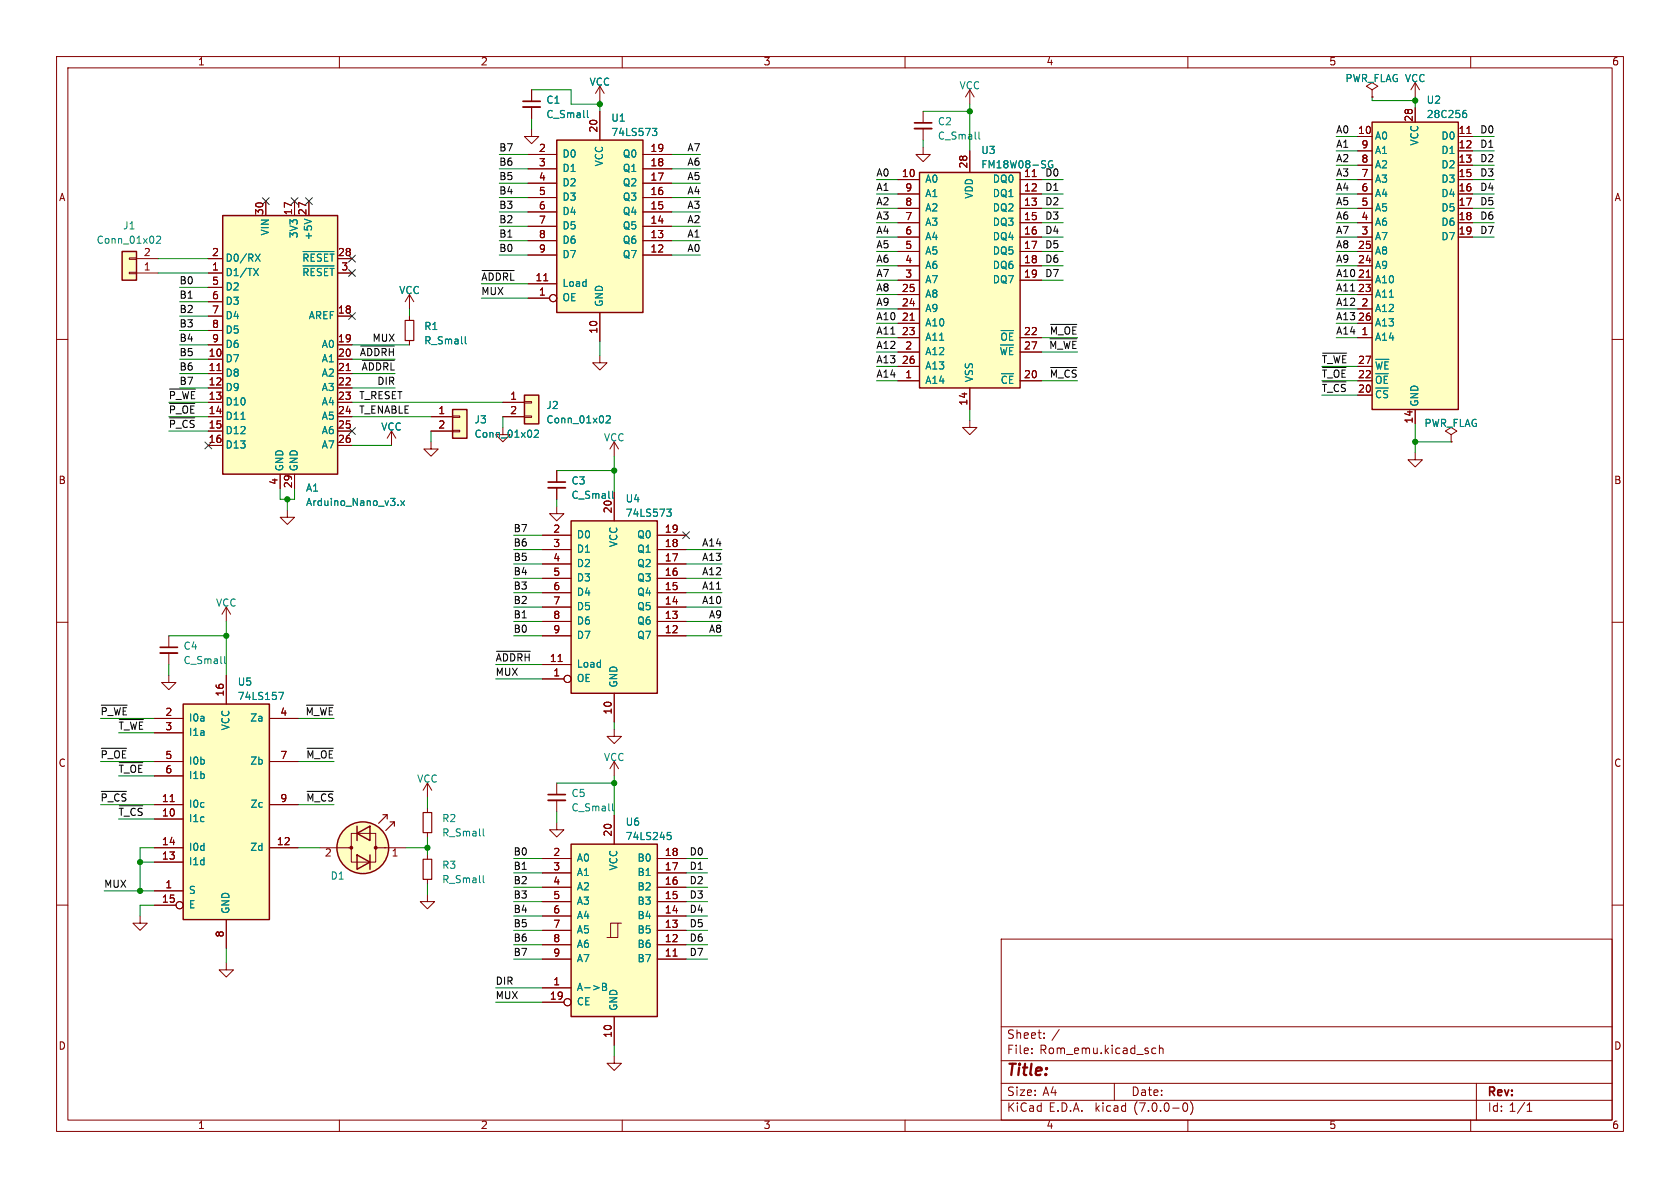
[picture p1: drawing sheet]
<svg xmlns="http://www.w3.org/2000/svg" width="297mm" height="210mm" viewBox="0 0 297 210" stroke-linecap="round" stroke-linejoin="round" font-family="sans-serif">
<g fill="none" stroke="#840000" stroke-width=".18">
<path d="M10 10h277v190h-277zM12 12h273v186h-273zM60 10v2M94 15.9v2M94 18.9v2.1M106 15.2l-.7 1.3M106 15.2v2.6M106 19.7v5.1M106 15.2l.8 1.3M110 10v2M160 10v2M163.2 19.7v2"/>
<path d="M171.4 15.9l-.7 1.2M171.4 15.9v2.5M171.4 15.9l.8 1.2M210 10v2M242.6 15.9l1-.7-1-.6-1 .6 1 .7v1.2M242.6 17.1h.1M250.2 14.6v2.5M250.2 19.1v2.5M250.2 14.6l-.8 1.3M250.2 14.6l.8 1.3M260 10v2M47 35.6v2.5"/>
<path d="M52.1 35.6v2.5M54.6 35.6v2.5M93.3 37.5h5.1M93.3 34.9h5.1M93.3 32.4h5.1M93.3 29.8h5.1M93.3 27.3h5.1M94 22.9v1.2h1.2l-1.2 1.3-1.3-1.3h1.3M113.7 37.5h5M113.7 34.9h5M113.7 32.4h5M113.7 29.8h5"/>
<path d="M113.7 27.3h5M158.7 31.8h3.9M158.7 34.3h3.9M158.7 36.8h3.9M158.7 39.4h3.9M163.2 26v1.3h1.3l-1.3 1.3-1.3-1.3h1.3M163.2 22.7v2.1M171.4 26.7v3.8M180.3 31.8h3.8M180.3 34.3h3.8M180.3 36.8h3.8M180.3 39.4h3.8"/>
<path d="M182.5 31.2h.7M240 31.8h2.6M240 34.3h2.6M240 36.8h2.6M240 39.4h2.6M240 24.1h2.6M240 26.7h2.6M240 29.2h2.6M257.8 31.8h2.5M257.8 34.3h2.5M257.8 36.8h2.5M257.8 39.4h2.5"/>
<path d="M257.8 24.1h2.5M257.8 26.7h2.5M257.8 29.2h2.5M259.3 23.6h.7M10 60h2M22.9 45.6h1.2v.2h-1.2zM22.9 48.1h1.2v.3h-1.2zM24.1 48.3h3.8M24.1 45.7h3.8M36.8 48.3h2.6M36.8 55.9h2.6M36.8 45.7h2.6"/>
<path d="M36.8 50.8h2.6M36.8 53.3h2.6M36.8 58.4h2.6M59.7 48.3h2.5M59.7 55.9h2.5M59.7 45.7h2.5M72.4 52.1v2.5M72.4 55.9v.7M72.4 52.1l-.8 1.2M72.4 52.1l.8 1.2M93.3 52.7h3.9M93.3 50.2h5.1"/>
<path d="M93.3 45.1h5.1M93.3 42.5h5.1M93.3 40h5.1M96.1 49.6h.8M106 55.2v5.1M113.7 45.1h5M113.7 42.5h5M113.7 40h5M158.7 41.9h3.9M158.7 44.5h3.9M158.7 47h3.9M158.7 49.5h3.9"/>
<path d="M158.7 57.2h3.9M158.7 59.7h3.9M158.7 54.6h3.9M158.7 52.1h3.9M160.9 56.6h.7M180.3 41.9h3.8M180.3 44.5h3.8M180.3 47h3.8M180.3 49.5h3.8M180.3 59.7h3.8M240 41.9h2.6M240 44.5h2.6"/>
<path d="M240 47h2.6M240 49.5h2.6M240 57.2h2.6M240 59.7h2.6M240 54.6h2.6M240 52.1h2.6M241.5 49h.8M257.8 41.9h2.5M285 60h2M36.8 73.7h2.6M36.8 76.2h2.6M36.8 63.5h2.6"/>
<path d="M36.8 66h2.6M36.8 68.6h2.6M36.8 71.1h2.6M36.8 78.7h2.6M36.8 61h2.6M38.3 65.5h.8M59.7 73.7h2.5M59.7 76.2h2.5M59.7 63.5h2.5M59.7 66h2.5M59.7 68.6h2.5M59.7 71.1h2.5"/>
<path d="M59.7 78.7h2.5M59.7 61h2.5M61.2 65.5h.7M69.2 76.2l-.7 1.3M69.2 76.2v2.5M69.2 76.2l.8 1.3M72.4 60.2v.8M76.2 78.1v1.3h1.3l-1.3 1.2-1.3-1.2h1.3M76.2 73.7h3.8M76.2 76.2h3.8M80 76.1h1.3v.2h-1.3zM80 73.5h1.3v.3h-1.3z"/>
<path d="M88.9 75.6v1.2h1.3l-1.3 1.3-1.3-1.3h1.3M88.9 73.7h3.8M88.9 71.1h3.8M92.7 73.5h1.3v.3h-1.3zM92.7 71h1.3v.2h-1.3zM106 62.9v1.2h1.3l-1.3 1.3-1.2-1.3h1.2M108.6 78.1l-.8 1.3M108.6 78.1v2.5M108.6 78.1l.7 1.3M158.7 67.3h3.9M158.7 62.2h3.9M158.7 64.8h3.9"/>
<path d="M171.4 74.3v1.3h1.3l-1.3 1.2-1.2-1.2h1.2M171.4 68.6v3.8M180.3 67.3h3.8M180.3 62.2h3.8M240 67.3h2.6M240 64.8h2.6M240 69.9h2.6M250.2 72.4v2.5M256.5 76.8l1.1-.6-1.1-.6-1 .6 1 .6v1.3M256.5 78.1h.1M49.5 83.8v2.6M50.8 90.2v1.2h1.3l-1.3 1.3-1.3-1.3h1.3"/>
<path d="M52.1 83.8v2.6M95.9 99.7h5.1M95.9 97.2h5.1M95.9 94.6h5.1M98.4 89.5v1.3h1.3l-1.3 1.3-1.2-1.3h1.2M98.4 83.2v2M98.4 86.2v2.1M108.6 87v5.1M116.2 99.7h5.1M116.2 97.2h5.1M116.2 94.6h5.1M250.2 80v1.3h1.3l-1.3 1.3-1.3-1.3h1.3"/>
<path d="M10 110h2M29.8 119.4v1.3h1.3l-1.3 1.2-1.2-1.2h1.2M29.8 112.4v2M29.8 115.4v2.1M40 107.3l-.8 1.3M40 107.3v2.6M40 119.4v5.1M40 107.3l.8 1.3M95.9 117.5h5.1M95.9 112.4h5.1M95.9 109.9h5.1M95.9 107.3h5.1"/>
<path d="M95.9 104.8h5.1M95.9 102.2h5.1M98.7 116.9h.7M116.2 112.4h5.1M116.2 109.9h5.1M116.2 107.3h5.1M116.2 104.8h5.1M116.2 102.2h5.1M285 110h2M27.3 127h5.1M27.3 129.5h5.1M27.3 134.6h5.1"/>
<path d="M27.3 137.2h5.1M47.6 127h5.1M47.6 134.6h5.1M75.6 138.4l-.8 1.3M75.6 138.4v2.6M75.6 138.4l.7 1.3M95.9 120h3.8M98.4 138.4v2.1M108.6 128.9v1.3h1.3l-1.3 1.2-1.3-1.2h1.3M108.6 122.6v5M108.6 134.6v2.6M108.6 134.6l-.8 1.3"/>
<path d="M108.6 134.6l.7 1.3M10 160h2M27.3 149.9h5.1M27.3 157.5h5.1M27.3 144.8h5.1M27.3 142.2h5.1M27.3 152.4h5.1M30.1 141.7h.7M47.6 149.9h5.1M47.6 142.2h5.1M56.5 149.9h5.6M62.1 147.3h4.3v5.1h-4.3z"/>
<path d="M67.9 149.9h3.9M75.6 158.1v1.3h1.2l-1.2 1.3-1.3-1.3h1.3M75.6 142.9v.7M75.6 147.2v.8M75.6 151.1v.8M75.6 155.4v.8M95.9 159.4h5.1M95.9 156.8h5.1M95.9 154.3h5.1M95.9 151.8h5.1M98.4 145.4v1.3h1.3l-1.3 1.3-1.2-1.3h1.2M98.4 141.5v2"/>
<path d="M108.6 144.1v5.1M116.2 159.4h5.1M116.2 156.8h5.1M116.2 154.3h5.1M116.2 151.8h5.1M285 160h2M24.8 161.9v1.3h1.2l-1.2 1.3-1.3-1.3h1.3M27.3 160h3.8M40 170.2v1.3h1.3l-1.3 1.2-1.3-1.2h1.3M40 162.6v5M95.9 174.6h5.1M95.9 169.5h5.1"/>
<path d="M95.9 167h5.1M95.9 164.5h5.1M95.9 161.9h5.1M95.9 177.2h3.8M108.6 179.7v5.1M109.2 163.2h-1.3v2.5M109.9 163.2h-.7v2.5h-1.9M116.2 169.5h5.1M116.2 167h5.1M116.2 164.5h5.1M116.2 161.9h5.1M119 169h.7"/>
<path d="M177 166h108v32h-108zM60 198v2M108.6 186.7v1.3h1.3l-1.3 1.2-1.3-1.2h1.3M110 198v2M160 198v2M177 194.5h108M177 191.5h108M177 187.5h108M177 181.5h108M182.4 186.1v.2M182.4 185.3v.2M184.6 183.4v.2"/>
<path d="M184.6 182.6v.2M197 191.5v3M203.8 186.2h.5M203.8 185.3h.5M205 185.4l.2-.1h.3l.1 1M205 184.8v1.5M209.3 195h.2a.81 .81 0 0 1 .5 .6 .81 .81 0 0 1-.3 .8l-.1 .1a.81 .81 0 0 1-.6-.7 .81 .81 0 0 1 .3-.8zM210 198v2M210.5 194.7a1.72 1.72 0 0 1 0 2.3M260 198v2M261 191.5v6.5M270 196.5h.8"/>
<path d="M270 195.4l.4-.4v1.5"/>
<circle cx="97.8" cy="52.7" r=".63"/>
<circle cx="100.3" cy="120" r=".63"/>
<circle cx="31.7" cy="160" r=".63"/>
<circle cx="100.3" cy="177.2" r=".63"/>
</g>
<g fill="#ffffc2" stroke="#ffffc2" stroke-width=".18">
<path d="M80 72.4h2.5v5.1h-2.5z"/>
<path d="M162.6 30.5h17.7v38.1h-17.7z"/>
<path d="M242.6 21.6h15.2v50.8h-15.2z"/>
<path d="M39.4 38.1h20.3v45.7h-20.3z"/>
<path d="M92.7 69.9h2.5v5h-2.5z"/>
<path d="M98.4 24.8h15.3v30.4h-15.3z"/>
<path d="M101 92.1h15.2v30.5h-15.2z"/>
<path d="M32.4 124.5h15.2v38.1h-15.2z"/>
<path d="M101 149.2h15.2v30.5h-15.2z"/>
<path d="M21.6 44.5h2.5v5h-2.5z"/>
<circle cx="64.1" cy="149.9" r="4.6"/>
</g>
<g fill="none" stroke="#840000" stroke-width=".25">
<path d="M39.4 38.1h20.3v45.7h-20.3zM98.4 24.8h15.3v30.4h-15.3zM162.6 30.5h17.7v38.1h-17.7zM242.6 21.6h15.2v50.8h-15.2zM21.6 44.5h2.5v5h-2.5zM80 72.4h2.5v5.1h-2.5zM92.7 69.9h2.5v5h-2.5zM101 92.1h15.2v30.5h-15.2zM32.4 124.5h15.2v38.1h-15.2zM63.1 151.1l2.3 1.3-2.3 1.3zM63.1 147.3l2.3-1.2v2.5zM63.1 146.1v2.5"/>
<path d="M65.4 151.1v2.6M101 149.2h15.2v30.5h-15.2z"/>
<circle cx="64.1" cy="149.9" r="4.6"/>
</g>
<g fill="none" stroke="#008484" stroke-width=".18">
<path d="M103.8 19.5v1.1l.2 .2M259.2 19.5l-.4 .1M53.8 38.7l1.3 .5M115.3 22.7h.8l-.4 .5 .4 .1v.4l-.2 .3h-.4M173.1 23.3v1.1l.1 .2M185.9 29.1h.2v.5M186.1 28.5a.63 .63 0 0 0-.8 .3 .63 .63 0 0 0 .3 .8M258.8 20h.3l.2 .2-.1 .5-.4 .1M27.7 41.9l.5-.2 .2 .4-.8 .9h.8M44.8 47.5l.9 1.2M45.1 44.9l.9 1.3M45.7 47.5l-.9 1.2"/>
<path d="M46 44.9l-.9 1.3M53.6 44.5h5.5M53.6 47h5.5M53.7 47.5v1.2M54.5 45.3l-.2-.3-.6-.1v1.3M55 47.5v1.2M55.6 44.9h-.6v1.3M56.8 45l-.5-.1-.2 .4M57.4 47.5v1.2M58 44.9h-.6v1.3M58.3 44.9h.8M58.7 44.9v1.3"/>
<path d="M58.7 47.5v1.2M82.3 59.5v1.1l.1 .2M177 58.4h2.2M177.1 59.3a.42 .42 0 0 1 .4-.4 .42 .42 0 0 1 .4 .4M179.1 58.9h-.6v1.3M94.5 76.2l.5-.2 .2 .4-.8 .9h.8M107.2 73.6l.5-.1 .2 .4-.8 .9h.8M176.9 61.4l.3 1.3M177 66.1h2.2M177.9 66.6l-.2-.1-.3 .1-.3 .5M178 61.4l-.3 1.3M178.5 61.4v1.3"/>
<path d="M179.1 66.5h-.6v1.3M243.2 63.5h2.4M243.3 64l.3 1.2M244.3 64l-.3 1.2M244.7 66.5v1.3M245.4 64h-.6v1.2M70.4 89.2v.2M70.8 88.5l.7 .9M71.5 88.5l-.7 .9M108.3 86.8v1.1l.2 .2M117.9 90h.8l-.5 .5 .4 .1 .1 .4-.3 .3h-.3M39.7 116v1.1l.2 .2"/>
<path d="M49.3 122.4h.8l-.5 1.3M85.4 146.5v1.1l.2 .2M85.4 154.8v1.1l.2 .1M108.3 142.1v1.1l.2 .1M118 147.2h.6M118.1 147.6h.3l.3 .3-.2 .5h-.4M106.5 173.8h.4l.3 .3-.3 .3 .3 .1v.3l-.2 .3h-.5zM106.5 174.4h.4"/>
</g>
<path d="M92.5 18.9h3M161.7 22.7h3M96.9 86.2h3M28.3 115.4h3.1M96.9 141.5h3" fill="none" stroke="#840000" stroke-width=".33"/>
<path d="M92.5 17.9h3M161.7 21.7h3M96.9 85.2h3M28.3 114.4h3.1M96.9 140.5h3" fill="none" stroke="#840000" stroke-width=".3"/>
<path d="M71.6 56.6h1.6v3.6h-1.6zM67.7 144h.8l-1.6 1.5M68.5 144v.8M69 145.3h.7l-1.5 1.5M69.7 145.3v.8M74.8 143.6h1.5v3.6h-1.5zM74.8 151.9h1.5v3.5h-1.5z" fill="none" stroke="#840000" stroke-width=".2"/>
<g fill="#840000" stroke="#840000" stroke-width=".18">
<path d="M66.4 149.9h1.8z"/>
<circle cx="62.1" cy="149.9" r=".25"/>
<circle cx="66.4" cy="149.9" r=".25"/>
</g>
<g fill="none" stroke="#000" stroke-width=".18">
<path d="M85.2 47.8h5.7M185.6 59.9h4.8M185.7 57.3h4.7M30 68.8h4.6M30 71.3h4.4M30 73.9h4.4M63.7 61.2h6M64.1 63.7h5.6M185.7 65h4.7M233.8 67.5h4.2M233.8 65h4.2M233.8 62.4h4.3"/>
<path d="M87.8 115.1h5.9M17.9 139.9h4.5M17.9 124.7h4.6M17.9 132.3h4.5M21.1 127.2h4.3M21.1 134.8h4.1M54.2 124.7h4.7M54.3 139.9h4.6M54.3 132.3h4.6M21.1 142.4h4.1"/>
</g>
<g fill="none" stroke="#008400" stroke-width=".18">
<path d="M94 15.9h7v2.5h5M106 17.8v1.9M163.2 19.7h8.2M171.4 18.4v8.3M242.6 17.1v.7h7.6M250.2 17.1v2M88.3 34.9h5M88.3 37.5h5M88.3 32.4h5M88.3 29.8h5M88.3 27.3h5M94 21v1.9"/>
<path d="M118.7 34.9h5.1M118.7 37.5h5.1M118.7 32.4h5.1M118.7 29.8h5.1M118.7 27.3h5.1M154.9 31.8h3.8M154.9 36.8h3.8M154.9 34.3h3.8M154.9 39.4h3.8M163.2 24.8v1.2M184.1 31.8h3.9M184.1 36.8h3.9"/>
<path d="M184.1 34.3h3.9M184.1 39.4h3.9M236.2 24.1h3.8M236.2 31.8h3.8M236.2 36.8h3.8M236.2 29.2h3.8M236.2 34.3h3.8M236.2 39.4h3.8M236.2 26.7h3.8M260.3 24.1h3.9M260.3 31.8h3.9M260.3 36.8h3.9"/>
<path d="M260.3 29.2h3.9M260.3 34.3h3.9M260.3 39.4h3.9M260.3 26.7h3.9M27.9 45.7h8.9M27.9 48.3h8.9M31.7 50.8h5.1M31.7 58.4h5.1M31.7 53.3h5.1M31.7 55.9h5.1M72.4 54.6v1.3M85.1 50.2h8.2"/>
<path d="M85.1 52.7h8.2M88.3 42.5h5M88.3 45.1h5M88.3 40h5M118.7 42.5h5.1M118.7 45.1h5.1M118.7 40h5.1M154.9 44.5h3.8M154.9 57.2h3.8M154.9 54.6h3.8M154.9 52.1h3.8M154.9 47h3.8"/>
<path d="M154.9 49.5h3.8M154.9 41.9h3.8M154.9 59.7h3.8M184.1 44.5h3.9M184.1 47h3.9M184.1 49.5h3.9M184.1 41.9h3.9M184.1 59.7h6.4M236.2 44.5h3.8M236.2 57.2h3.8M236.2 54.6h3.8M236.2 52.1h3.8"/>
<path d="M236.2 47h3.8M236.2 49.5h3.8M236.2 41.9h3.8M236.2 59.7h3.8M260.3 41.9h3.9M29.8 76.2h7M29.8 73.7h7M29.8 71.1h7M31.7 63.5h5.1M31.7 66h5.1M31.7 68.6h5.1M31.7 61h5.1"/>
<path d="M62.2 63.5h7.6M62.2 66h7.6M62.2 68.6h7.6M62.2 78.7h7M62.2 73.7h14M62.2 71.1h26.7M62.2 61h10.2M76.2 76.2v1.9M88.9 73.7v1.9M106 60.3v2.6M154.9 67.3h3.8M154.9 62.2h3.8"/>
<path d="M154.9 64.8h3.8M171.4 72.4v1.9M184.1 67.3h6.4M184.1 62.2h6.4M233.7 67.3h6.3M233.7 69.9h6.3M233.7 64.8h6.3M250.2 74.9v5.1M250.2 78.1h6.3M49.5 86.4v1.9h2.6v-1.9M50.8 88.3v1.9M90.8 97.2h5.1"/>
<path d="M90.8 99.7h5.1M90.8 94.6h5.1M98.4 88.3v1.2M98.4 83.2h10.2M108.6 80.6v6.4M121.3 97.2h6.3M121.3 99.7h6.3M29.8 112.4h10.2M29.8 117.5v1.9M40 109.9v9.5M87.6 117.5h8.3M90.8 109.9h5.1"/>
<path d="M90.8 112.4h5.1M90.8 104.8h5.1M90.8 107.3h5.1M90.8 102.2h5.1M121.3 109.9h6.3M121.3 112.4h6.3M121.3 104.8h6.3M121.3 107.3h6.3M121.3 102.2h6.3M17.8 127h9.5M17.8 134.6h9.5M21 129.5h6.3"/>
<path d="M21 137.2h6.3M52.7 127h6.4M52.7 134.6h6.4M87.6 120h8.3M98.4 138.4h10.2M108.6 127.6v1.3M108.6 137.2v6.9M17.8 142.2h9.5M18.4 157.5h8.9M21 144.8h6.3M24.8 152.4h2.5M27.3 149.9h-2.5v7.6"/>
<path d="M52.7 142.2h6.4M52.7 149.9h3.8M71.8 149.9h3.8M75.6 141v1.9M75.6 148v3.1M75.6 156.2v1.9M90.8 151.8h5.1M90.8 154.3h5.1M90.8 159.4h5.1M90.8 156.8h5.1M98.4 143.5v1.9M121.3 151.8h3.8"/>
<path d="M121.3 154.3h3.8M121.3 159.4h3.8M121.3 156.8h3.8M27.3 160h-2.5v1.9M40 167.6v2.6M87.6 174.6h8.3M87.6 177.2h8.3M90.8 164.5h5.1M90.8 167h5.1M90.8 161.9h5.1M90.8 169.5h5.1M121.3 164.5h3.8"/>
<path d="M121.3 167h3.8M121.3 161.9h3.8M121.3 169.5h3.8M108.6 184.8v1.9"/>
</g>
<g fill="none" stroke="#000084" stroke-width=".18">
<path d="M46.4 35l1.2 1.2M47.6 35l-1.2 1.2M51.5 35l1.2 1.2M52.7 35l-1.2 1.2M54 35l1.2 1.2M55.2 35l-1.2 1.2M61.6 47.7l1.2 1.2M61.6 45.1l1.2 1.2M61.6 55.3l1.2 1.2M62.8 47.7l-1.2 1.2M62.8 45.1l-1.2 1.2M62.8 55.3l-1.2 1.2"/>
<path d="M36.2 78.1l1.2 1.2M37.4 78.1l-1.2 1.2M61.6 75.6l1.2 1.2M62.8 75.6l-1.2 1.2M120.7 94l1.2 1.2M121.9 94l-1.2 1.2"/>
</g>
<g fill="#008400" stroke="#008400" stroke-width=".18">
<circle cx="24.8" cy="152.4" r=".46"/>
<circle cx="24.8" cy="157.5" r=".46"/>
<circle cx="40" cy="112.4" r=".46"/>
<circle cx="75.6" cy="149.9" r=".46"/>
<circle cx="108.6" cy="138.4" r=".46"/>
<circle cx="50.8" cy="88.3" r=".46"/>
<circle cx="250.2" cy="17.8" r=".46"/>
<circle cx="108.6" cy="83.2" r=".46"/>
<circle cx="106" cy="18.4" r=".46"/>
<circle cx="250.2" cy="78.1" r=".46"/>
<circle cx="171.4" cy="19.7" r=".46"/>
</g>
<text font-size="2.8" fill="#840000" x="178" y="190.8">Title:</text>
<g font-size="2.1" fill="#840000">
<text x="178" y="183.9">Sheet:</text>
<text x="185.9" y="183.9">/</text>
<text x="178" y="186.6">File:</text>
<text x="183.8" y="186.6">Rom_emu.kicad_sch</text>
<text x="178" y="196.8">KiCad</text>
<text x="178" y="194">Size:</text>
<text x="184.3" y="194">A4</text>
<text x="185.4" y="196.8">E.D.A.</text>
<text x="193.7" y="196.8">kicad</text>
<text x="200" y="194">Date:</text>
<text x="200.6" y="196.8">(7.0.0-0)</text>
<text x="263" y="194.2">Rev:</text>
<text x="263" y="196.8">Id: 1/1</text>
</g>
<g font-size="1.8" fill="#840000">
<text x="35" y="11.8">1</text>
<text x="85" y="11.8">2</text>
<text x="135" y="11.8">3</text>
<text x="185" y="11.8">4</text>
<text x="235" y="11.8">5</text>
<text x="285" y="11.8">6</text>
<text x="105.8" y="23.5" transform="rotate(-90 105.8 23.5)">20</text>
<text x="240" y="23.9">10</text>
<text x="249.9" y="21.6" transform="rotate(-90 249.9 21.6)">28</text>
<text x="257.8" y="23.9">11</text>
<text x="95.2" y="27.1">2</text>
<text x="95.2" y="29.6">3</text>
<text x="114.9" y="29.6">18</text>
<text x="114.9" y="27.1">19</text>
<text x="171.2" y="29.8" transform="rotate(-90 171.2 29.8)">28</text>
<text x="240.6" y="29">8</text>
<text x="240.6" y="26.4">9</text>
<text x="257.8" y="26.4">12</text>
<text x="257.8" y="29">13</text>
<text x="10.4" y="35.8">A</text>
<text x="95.2" y="32.1">4</text>
<text x="95.2" y="34.7">5</text>
<text x="114.9" y="34.7">16</text>
<text x="114.9" y="32.1">17</text>
<text x="159.4" y="31.5">10</text>
<text x="160" y="34">9</text>
<text x="181" y="31.5">11</text>
<text x="181" y="34">12</text>
<text x="240.6" y="34">6</text>
<text x="240.6" y="31.5">7</text>
<text x="257.8" y="31.5">15</text>
<text x="257.8" y="34">16</text>
<text x="285.4" y="35.8">A</text>
<text x="46.7" y="38.1" transform="rotate(-90 46.7 38.1)">30</text>
<text x="51.8" y="38.1" transform="rotate(-90 51.8 38.1)">17</text>
<text x="54.4" y="38.1" transform="rotate(-90 54.4 38.1)">27</text>
<text x="95.2" y="37.2">6</text>
<text x="95.2" y="39.8">7</text>
<text x="114.9" y="39.8">14</text>
<text x="114.9" y="37.2">15</text>
<text x="160" y="41.7">6</text>
<text x="160" y="39.1">7</text>
<text x="160" y="36.6">8</text>
<text x="181" y="36.6">13</text>
<text x="181" y="39.1">15</text>
<text x="181" y="41.7">16</text>
<text x="240.6" y="41.7">3</text>
<text x="240.6" y="39.1">4</text>
<text x="240.6" y="36.6">5</text>
<text x="257.8" y="36.6">17</text>
<text x="257.8" y="39.1">18</text>
<text x="257.8" y="41.7">19</text>
<text x="25.4" y="45.5">2</text>
<text x="37.4" y="45.5">2</text>
<text x="59.7" y="45.5">28</text>
<text x="95.2" y="42.3">8</text>
<text x="95.2" y="44.8">9</text>
<text x="114.9" y="44.8">12</text>
<text x="114.9" y="42.3">13</text>
<text x="160" y="46.7">4</text>
<text x="160" y="44.2">5</text>
<text x="181" y="44.2">17</text>
<text x="181" y="46.7">18</text>
<text x="240" y="46.7">24</text>
<text x="240" y="44.2">25</text>
<text x="25.4" y="48">1</text>
<text x="37.4" y="48">1</text>
<text x="37.4" y="50.5">5</text>
<text x="37.4" y="53.1">6</text>
<text x="60.3" y="48">3</text>
<text x="94.6" y="49.9">11</text>
<text x="95.2" y="52.5">1</text>
<text x="159.4" y="51.8">25</text>
<text x="160" y="49.3">3</text>
<text x="181" y="49.3">19</text>
<text x="240" y="49.3">21</text>
<text x="240" y="51.8">23</text>
<text x="37.4" y="55.6">7</text>
<text x="37.4" y="58.2">8</text>
<text x="59.7" y="55.6">18</text>
<text x="105.8" y="59.1" transform="rotate(-90 105.8 59.1)">10</text>
<text x="159.4" y="56.9">21</text>
<text x="159.4" y="59.4">23</text>
<text x="159.4" y="54.4">24</text>
<text x="181" y="59.4">22</text>
<text x="240" y="56.9">26</text>
<text x="240.6" y="59.4">1</text>
<text x="240.6" y="54.4">2</text>
<text x="36.8" y="63.2">10</text>
<text x="36.8" y="65.8">11</text>
<text x="37.4" y="60.7">9</text>
<text x="59.7" y="60.7">19</text>
<text x="59.7" y="63.2">20</text>
<text x="59.7" y="65.8">21</text>
<text x="159.4" y="64.5">26</text>
<text x="160" y="62">2</text>
<text x="181" y="62">27</text>
<text x="240" y="64.5">27</text>
<text x="36.8" y="68.3">12</text>
<text x="36.8" y="70.9">13</text>
<text x="59.7" y="68.3">22</text>
<text x="59.7" y="70.9">23</text>
<text x="90.1" y="70.9">1</text>
<text x="160" y="67.1">1</text>
<text x="171.2" y="71.8" transform="rotate(-90 171.2 71.8)">14</text>
<text x="181" y="67.1">20</text>
<text x="240" y="69.6">20</text>
<text x="240" y="67.1">22</text>
<text x="36.8" y="73.4">14</text>
<text x="36.8" y="75.9">15</text>
<text x="59.7" y="73.4">24</text>
<text x="59.7" y="75.9">25</text>
<text x="77.4" y="73.4">1</text>
<text x="77.4" y="75.9">2</text>
<text x="90.1" y="73.4">2</text>
<text x="249.9" y="74.9" transform="rotate(-90 249.9 74.9)">14</text>
<text x="36.8" y="78.5">16</text>
<text x="59.7" y="78.5">26</text>
<text x="10.3" y="85.8">B</text>
<text x="49.3" y="85.8" transform="rotate(-90 49.3 85.8)">4</text>
<text x="51.8" y="86.4" transform="rotate(-90 51.8 86.4)">29</text>
<text x="285.3" y="85.8">B</text>
<text x="97.8" y="94.4">2</text>
<text x="108.3" y="90.8" transform="rotate(-90 108.3 90.8)">20</text>
<text x="117.5" y="94.4">19</text>
<text x="97.8" y="96.9">3</text>
<text x="97.8" y="99.4">4</text>
<text x="97.8" y="102">5</text>
<text x="117.5" y="102">16</text>
<text x="117.5" y="99.4">17</text>
<text x="117.5" y="96.9">18</text>
<text x="97.8" y="104.5">6</text>
<text x="97.8" y="107.1">7</text>
<text x="117.5" y="107.1">14</text>
<text x="117.5" y="104.5">15</text>
<text x="97.8" y="109.6">8</text>
<text x="97.8" y="112.1">9</text>
<text x="117.5" y="112.1">12</text>
<text x="117.5" y="109.6">13</text>
<text x="97.2" y="117.2">11</text>
<text x="97.8" y="119.8">1</text>
<text x="39.8" y="123.2" transform="rotate(-90 39.8 123.2)">16</text>
<text x="29.2" y="126.7">2</text>
<text x="29.2" y="129.3">3</text>
<text x="49.5" y="126.7">4</text>
<text x="108.3" y="126.4" transform="rotate(-90 108.3 126.4)">10</text>
<text x="10.3" y="135.8">C</text>
<text x="29.2" y="134.4">5</text>
<text x="29.2" y="136.9">6</text>
<text x="49.5" y="134.4">7</text>
<text x="285.3" y="135.8">C</text>
<text x="28.6" y="142">11</text>
<text x="49.5" y="142">9</text>
<text x="28.6" y="149.6">14</text>
<text x="28.6" y="144.5">10</text>
<text x="48.9" y="149.6">12</text>
<text x="108.3" y="148" transform="rotate(-90 108.3 148)">20</text>
<text x="28.6" y="152.1">13</text>
<text x="57.4" y="151.8">2</text>
<text x="69.2" y="151.8">1</text>
<text x="97.8" y="151.5">2</text>
<text x="97.8" y="154.1">3</text>
<text x="117.5" y="154.1">17</text>
<text x="117.5" y="151.5">18</text>
<text x="28.6" y="159.8">15</text>
<text x="29.2" y="157.2">1</text>
<text x="97.8" y="156.6">4</text>
<text x="97.8" y="159.1">5</text>
<text x="97.8" y="161.7">6</text>
<text x="117.5" y="161.7">14</text>
<text x="117.5" y="159.1">15</text>
<text x="117.5" y="156.6">16</text>
<text x="39.8" y="165.8" transform="rotate(-90 39.8 165.8)">8</text>
<text x="97.8" y="164.2">7</text>
<text x="97.8" y="166.8">8</text>
<text x="117.5" y="166.8">12</text>
<text x="117.5" y="164.2">13</text>
<text x="97.8" y="169.3">9</text>
<text x="117.5" y="169.3">11</text>
<text x="97.2" y="176.9">19</text>
<text x="97.8" y="174.4">1</text>
<text x="10.3" y="185.8">D</text>
<text x="108.3" y="183.5" transform="rotate(-90 108.3 183.5)">10</text>
<text x="285.3" y="185.8">D</text>
<text x="35" y="199.8">1</text>
<text x="85" y="199.8">2</text>
<text x="135" y="199.8">3</text>
<text x="185" y="199.8">4</text>
<text x="235" y="199.8">5</text>
<text x="285" y="199.8">6</text>
</g>
<g font-size="1.8" fill="#008484">
<text x="104.2" y="15.4">VCC</text>
<text x="169.6" y="16.1">VCC</text>
<text x="237.8" y="14.8">PWR_FLAG VCC</text>
<text x="96.5" y="18.6">C1</text>
<text x="96.5" y="21.2">C_Small</text>
<text x="108" y="21.8">U1</text>
<text x="165.7" y="22.4">C2</text>
<text x="252.2" y="21.1">28C256</text>
<text x="252.2" y="18.6">U2</text>
<text x="99.4" y="28.1">D0</text>
<text x="106.9" y="29.5" transform="rotate(-90 106.9 29.5)">VCC</text>
<text x="108" y="24.3">74LS573</text>
<text x="110" y="28.1">Q0</text>
<text x="165.7" y="25">C_Small</text>
<text x="173.4" y="27.5">U3</text>
<text x="243.1" y="25">A0</text>
<text x="243.1" y="27.5">A1</text>
<text x="251" y="25.9" transform="rotate(-90 251 25.9)">VCC</text>
<text x="254.7" y="25">D0</text>
<text x="254.7" y="27.5">D1</text>
<text x="99.4" y="30.7">D1</text>
<text x="99.4" y="33.2">D2</text>
<text x="99.4" y="35.8">D3</text>
<text x="110" y="35.8">Q3</text>
<text x="110" y="33.2">Q2</text>
<text x="110" y="30.7">Q1</text>
<text x="163.6" y="32.6">A0</text>
<text x="163.6" y="35.1">A1</text>
<text x="172.3" y="35.3" transform="rotate(-90 172.3 35.3)">VDD</text>
<text x="173.4" y="30">FM18W08-SG</text>
<text x="175.4" y="32.6">DQ0</text>
<text x="175.4" y="35.1">DQ1</text>
<text x="184.8" y="31.4">D0</text>
<text x="243.1" y="35.1">A4</text>
<text x="243.1" y="32.6">A3</text>
<text x="243.1" y="30">A2</text>
<text x="254.7" y="30">D2</text>
<text x="254.7" y="32.6">D3</text>
<text x="254.7" y="35.1">D4</text>
<text x="21.7" y="40.8">J1</text>
<text x="47.8" y="41.8" transform="rotate(-90 47.8 41.8)">VIN</text>
<text x="99.4" y="38.3">D4</text>
<text x="99.4" y="40.8">D5</text>
<text x="110" y="40.8">Q5</text>
<text x="110" y="38.3">Q4</text>
<text x="163.6" y="40.2">A3</text>
<text x="163.6" y="37.7">A2</text>
<text x="175.4" y="37.7">DQ2</text>
<text x="175.4" y="40.2">DQ3</text>
<text x="243.1" y="40.2">A6</text>
<text x="243.1" y="37.7">A5</text>
<text x="254.7" y="37.7">D5</text>
<text x="254.7" y="40.2">D6</text>
<text x="17" y="43.4">Conn_01x02</text>
<text x="39.9" y="46.5">D0/RX</text>
<text x="52.9" y="42.2" transform="rotate(-90 52.9 42.2)">3V3</text>
<text x="53.3" y="47.2">~{RESET}</text>
<text x="55.4" y="42.6" transform="rotate(-90 55.4 42.6)">+5V</text>
<text x="99.4" y="43.4">D6</text>
<text x="99.4" y="45.9">D7</text>
<text x="110" y="45.9">Q7</text>
<text x="110" y="43.4">Q6</text>
<text x="163.6" y="47.8">A6</text>
<text x="163.6" y="45.3">A5</text>
<text x="163.6" y="42.7">A4</text>
<text x="175.4" y="42.7">DQ4</text>
<text x="175.4" y="45.3">DQ5</text>
<text x="175.4" y="47.8">DQ6</text>
<text x="243.1" y="47.8">A9</text>
<text x="243.1" y="45.3">A8</text>
<text x="243.1" y="42.7">A7</text>
<text x="254.7" y="42.7">D7</text>
<text x="39.9" y="49.1">D1/TX</text>
<text x="39.9" y="51.6">D2</text>
<text x="53.3" y="49.7">~{RESET}</text>
<text x="70.5" y="52.3">VCC</text>
<text x="99.4" y="53.5">OE</text>
<text x="99.4" y="51">Load</text>
<text x="163.6" y="52.9">A8</text>
<text x="163.6" y="50.4">A7</text>
<text x="175.4" y="50.4">DQ7</text>
<text x="243.1" y="50.4">A10</text>
<text x="243.1" y="52.9">A11</text>
<text x="39.9" y="54.2">D3</text>
<text x="39.9" y="56.7">D4</text>
<text x="39.9" y="59.2">D5</text>
<text x="54.5" y="56.7">AREF</text>
<text x="74.9" y="58.6">R1</text>
<text x="106.9" y="54.2" transform="rotate(-90 106.9 54.2)">GND</text>
<text x="163.6" y="58">A10</text>
<text x="163.6" y="55.4">A9</text>
<text x="243.1" y="55.4">A12</text>
<text x="243.1" y="58">A13</text>
<text x="39.9" y="64.3">D7</text>
<text x="39.9" y="61.8">D6</text>
<text x="56.8" y="61.8">A0</text>
<text x="56.8" y="64.3">A1</text>
<text x="74.9" y="61.2">R_Small</text>
<text x="163.6" y="63.1">A12</text>
<text x="163.6" y="60.5">A11</text>
<text x="163.6" y="65.6">A13</text>
<text x="176.6" y="63.7">~{WE}</text>
<text x="176.7" y="61.1">~{OE}</text>
<text x="243.1" y="60.5">A14</text>
<text x="39.9" y="66.9">D8</text>
<text x="39.9" y="69.4">D9</text>
<text x="39.9" y="71.9">D10</text>
<text x="56.8" y="66.9">A2</text>
<text x="56.8" y="69.4">A3</text>
<text x="56.8" y="71.9">A4</text>
<text x="163.6" y="68.1">A14</text>
<text x="172.3" y="67.6" transform="rotate(-90 172.3 67.6)">VSS</text>
<text x="176.8" y="68.7">~{CE}</text>
<text x="243.1" y="71.3">~{CS}</text>
<text x="243.1" y="68.7">~{OE}</text>
<text x="243.1" y="66.2">~{WE}</text>
<text x="251" y="71.9" transform="rotate(-90 251 71.9)">GND</text>
<text x="39.9" y="74.5">D11</text>
<text x="39.9" y="77">D12</text>
<text x="56.8" y="74.5">A5</text>
<text x="56.8" y="77">A6</text>
<text x="67.3" y="76.4">VCC</text>
<text x="83.8" y="75.1">J3</text>
<text x="83.8" y="77.7">Conn_01x02</text>
<text x="96.5" y="72.6">J2</text>
<text x="96.5" y="75.1">Conn_01x02</text>
<text x="251.8" y="75.8">PWR_FLAG</text>
<text x="39.9" y="79.6">D13</text>
<text x="50.4" y="83.3" transform="rotate(-90 50.4 83.3)">GND</text>
<text x="52.9" y="83.3" transform="rotate(-90 52.9 83.3)">GND</text>
<text x="56.8" y="79.6">A7</text>
<text x="106.7" y="78.3">VCC</text>
<text x="54" y="87.2">A1</text>
<text x="54" y="89.7">Arduino_Nano_v3.x</text>
<text x="101" y="85.9">C3</text>
<text x="101" y="88.5">C_Small</text>
<text x="110.5" y="89.1">U4</text>
<text x="102" y="95.4">D0</text>
<text x="110.5" y="91.6">74LS573</text>
<text x="112.5" y="95.4">Q0</text>
<text x="102" y="98">D1</text>
<text x="102" y="100.5">D2</text>
<text x="109.4" y="96.8" transform="rotate(-90 109.4 96.8)">VCC</text>
<text x="112.5" y="100.5">Q2</text>
<text x="112.5" y="98">Q1</text>
<text x="38.1" y="107.5">VCC</text>
<text x="102" y="103.1">D3</text>
<text x="102" y="105.6">D4</text>
<text x="112.5" y="105.6">Q4</text>
<text x="112.5" y="103.1">Q3</text>
<text x="102" y="108.1">D5</text>
<text x="102" y="110.7">D6</text>
<text x="102" y="113.2">D7</text>
<text x="112.5" y="113.2">Q7</text>
<text x="112.5" y="110.7">Q6</text>
<text x="112.5" y="108.1">Q5</text>
<text x="32.4" y="115.1">C4</text>
<text x="32.4" y="117.7">C_Small</text>
<text x="102" y="118.3">Load</text>
<text x="42" y="124">74LS157</text>
<text x="42" y="121.5">U5</text>
<text x="102" y="120.8">OE</text>
<text x="109.4" y="121.5" transform="rotate(-90 109.4 121.5)">GND</text>
<text x="33.4" y="127.8">I0a</text>
<text x="33.4" y="130.4">I1a</text>
<text x="40.8" y="129.2" transform="rotate(-90 40.8 129.2)">VCC</text>
<text x="44.1" y="127.8">Za</text>
<text x="33.4" y="135.4">I0b</text>
<text x="33.4" y="138">I1b</text>
<text x="44.1" y="135.4">Zb</text>
<text x="106.7" y="134.8">VCC</text>
<text x="33.4" y="143.1">I0c</text>
<text x="44.2" y="143.1">Zc</text>
<text x="73.7" y="138.6">VCC</text>
<text x="101" y="141.2">C5</text>
<text x="101" y="143.7">C_Small</text>
<text x="33.4" y="145.6">I1c</text>
<text x="78.1" y="145.6">R2</text>
<text x="78.1" y="148.1">R_Small</text>
<text x="110.5" y="148.8">74LS245</text>
<text x="110.5" y="146.2">U6</text>
<text x="33.4" y="153.2">I1d</text>
<text x="33.4" y="150.7">I0d</text>
<text x="44.1" y="150.7">Zd</text>
<text x="58.4" y="155.8">D1</text>
<text x="78.1" y="153.9">R3</text>
<text x="102" y="152.6">A0</text>
<text x="102" y="155.1">A1</text>
<text x="109.4" y="154" transform="rotate(-90 109.4 154)">VCC</text>
<text x="112.6" y="155.1">B1</text>
<text x="112.6" y="152.6">B0</text>
<text x="33.4" y="158.3">S</text>
<text x="33.4" y="160.8">E</text>
<text x="40.8" y="161.5" transform="rotate(-90 40.8 161.5)">GND</text>
<text x="78.1" y="156.4">R_Small</text>
<text x="102" y="157.7">A2</text>
<text x="102" y="160.2">A3</text>
<text x="112.6" y="160.2">B3</text>
<text x="112.6" y="157.7">B2</text>
<text x="102" y="162.8">A4</text>
<text x="102" y="165.3">A5</text>
<text x="102" y="167.8">A6</text>
<text x="112.6" y="167.8">B6</text>
<text x="112.6" y="165.3">B5</text>
<text x="112.6" y="162.8">B4</text>
<text x="102" y="170.4">A7</text>
<text x="112.6" y="170.4">B7</text>
<text x="102" y="175.5">A-&gt;B</text>
<text x="102" y="178">CE</text>
<text x="109.4" y="178.7" transform="rotate(-90 109.4 178.7)">GND</text>
</g>
<g font-size="1.8">
<text x="236.2" y="23.8">A0</text>
<text x="261.6" y="23.8">D0</text>
<text x="88.3" y="29.5">B6</text>
<text x="88.3" y="27">B7</text>
<text x="121.4" y="27">A7</text>
<text x="121.4" y="29.5">A6</text>
<text x="236.2" y="26.3">A1</text>
<text x="236.2" y="28.9">A2</text>
<text x="261.6" y="28.9">D2</text>
<text x="261.6" y="26.3">D1</text>
<text x="88.3" y="32">B5</text>
<text x="88.3" y="34.6">B4</text>
<text x="121.4" y="34.6">A4</text>
<text x="121.4" y="32">A5</text>
<text x="154.9" y="33.9">A1</text>
<text x="154.9" y="31.4">A0</text>
<text x="184.8" y="33.9">D1</text>
<text x="236.2" y="33.9">A4</text>
<text x="236.2" y="31.4">A3</text>
<text x="261.6" y="31.4">D3</text>
<text x="261.6" y="33.9">D4</text>
<text x="88.3" y="39.7">B2</text>
<text x="88.3" y="37.1">B3</text>
<text x="121.4" y="39.7">A2</text>
<text x="121.4" y="37.1">A3</text>
<text x="154.9" y="36.5">A2</text>
<text x="154.9" y="41.6">A4</text>
<text x="154.9" y="39">A3</text>
<text x="184.8" y="39">D3</text>
<text x="184.8" y="36.5">D2</text>
<text x="184.8" y="41.6">D4</text>
<text x="236.2" y="36.5">A5</text>
<text x="236.2" y="41.6">A7</text>
<text x="236.2" y="39">A6</text>
<text x="261.6" y="39">D6</text>
<text x="261.6" y="36.5">D5</text>
<text x="261.6" y="41.6">D7</text>
<text x="88.3" y="44.7">B0</text>
<text x="88.3" y="42.2">B1</text>
<text x="121.4" y="44.7">A0</text>
<text x="121.4" y="42.2">A1</text>
<text x="154.9" y="46.6">A6</text>
<text x="154.9" y="44.1">A5</text>
<text x="184.8" y="46.6">D6</text>
<text x="184.8" y="44.1">D5</text>
<text x="236.2" y="44.1">A8</text>
<text x="236.2" y="46.6">A9</text>
<text x="31.7" y="50.5">B0</text>
<text x="31.7" y="53">B1</text>
<text x="85.1" y="49.8">~{ADDRL}</text>
<text x="85.1" y="52.4">MUX</text>
<text x="154.9" y="49.2">A7</text>
<text x="154.9" y="51.7">A8</text>
<text x="184.8" y="49.2">D7</text>
<text x="236.2" y="51.7">A11</text>
<text x="236.2" y="49.2">A10</text>
<text x="31.7" y="58.1">B3</text>
<text x="31.7" y="55.5">B2</text>
<text x="154.9" y="54.3">A9</text>
<text x="154.9" y="56.8">A10</text>
<text x="154.9" y="59.3">A11</text>
<text x="185.5" y="59.3">~{M_OE}</text>
<text x="236.2" y="56.8">A13</text>
<text x="236.2" y="59.3">A14</text>
<text x="236.2" y="54.3">A12</text>
<text x="31.7" y="65.7">B6</text>
<text x="31.7" y="60.6">B4</text>
<text x="31.7" y="63.2">B5</text>
<text x="63.5" y="63.2">~{ADDRH}</text>
<text x="63.8" y="65.7">~{ADDRL}</text>
<text x="65.7" y="60.6">MUX</text>
<text x="154.9" y="61.9">A12</text>
<text x="154.9" y="64.4">A13</text>
<text x="185.4" y="61.9">~{M_WE}</text>
<text x="233.7" y="64.4">~{T_WE}27</text>
<text x="29.8" y="70.8">~{P_WE}13</text>
<text x="31.7" y="68.2">B7</text>
<text x="63.5" y="70.8">T_RESET</text>
<text x="66.6" y="68.2">DIR</text>
<text x="154.9" y="67">A14</text>
<text x="185.5" y="67">~{M_CS}</text>
<text x="233.7" y="69.5">~{T_CS}20</text>
<text x="233.7" y="67">~{T_OE}22</text>
<text x="29.8" y="73.3">~{P_OE}14</text>
<text x="29.8" y="75.9">~{P_CS}15</text>
<text x="63.5" y="73.3">T_ENABLE</text>
<text x="90.8" y="94.3">B7</text>
<text x="90.8" y="101.9">B4</text>
<text x="90.8" y="99.3">B5</text>
<text x="90.8" y="96.8">B6</text>
<text x="124" y="96.8">A14</text>
<text x="124" y="99.3">A13</text>
<text x="124" y="101.9">A12</text>
<text x="90.8" y="104.4">B3</text>
<text x="90.8" y="107">B2</text>
<text x="124" y="104.4">A11</text>
<text x="124" y="107">A10</text>
<text x="90.8" y="109.5">B1</text>
<text x="90.8" y="112">B0</text>
<text x="125.2" y="109.5">A9</text>
<text x="125.2" y="112">A8</text>
<text x="87.6" y="119.7">MUX</text>
<text x="87.6" y="117.1">~{ADDRH} 11</text>
<text x="17.8" y="126.7">~{P_WE}</text>
<text x="21" y="129.2">~{T_WE} 3</text>
<text x="53.9" y="126.7">~{M_WE}</text>
<text x="17.8" y="134.3">~{P_OE}</text>
<text x="21" y="136.8">~{T_OE}</text>
<text x="54" y="134.3">~{M_OE}</text>
<text x="17.8" y="141.9">~{P_CS}</text>
<text x="54" y="141.9">~{M_CS}</text>
<text x="21" y="144.4">~{T_CS} 10</text>
<text x="90.8" y="154">B1</text>
<text x="90.8" y="151.4">B0</text>
<text x="121.9" y="154">D1</text>
<text x="121.9" y="151.4">D0</text>
<text x="18.4" y="157.1">MUX</text>
<text x="90.8" y="159">B3</text>
<text x="90.8" y="161.6">B4</text>
<text x="90.8" y="156.5">B2</text>
<text x="121.9" y="159">D3</text>
<text x="121.9" y="161.6">D4</text>
<text x="121.9" y="156.5">D2</text>
<text x="90.8" y="166.7">B6</text>
<text x="90.8" y="164.1">B5</text>
<text x="121.9" y="164.1">D5</text>
<text x="121.9" y="166.7">D6</text>
<text x="90.8" y="169.2">B7</text>
<text x="121.9" y="169.2">D7</text>
<text x="87.6" y="176.8">MUX</text>
<text x="87.6" y="174.3">DIR</text>
</g>
</svg>
